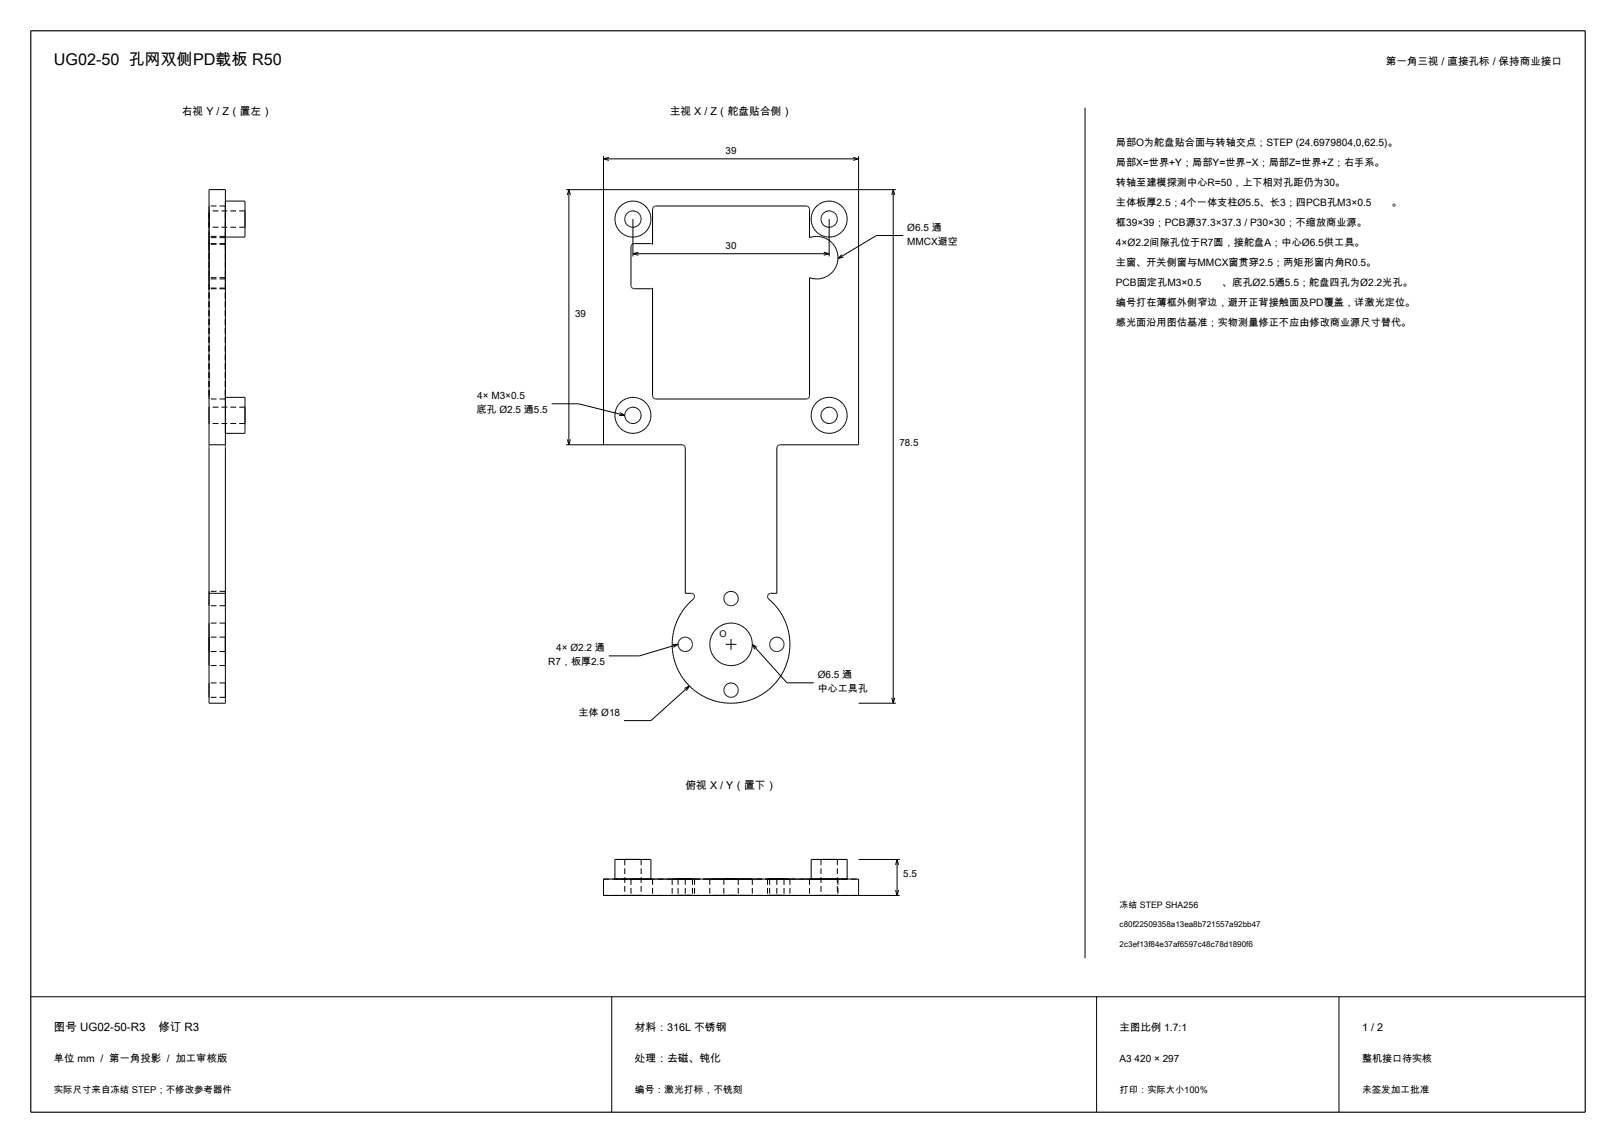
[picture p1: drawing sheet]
<svg xmlns="http://www.w3.org/2000/svg" width="420mm" height="297mm" viewBox="0 0 420 297" stroke-linecap="round" stroke-linejoin="round" font-family="sans-serif">
<path d="M8 8h404v281h-404z" fill="none" stroke="#000" stroke-width=".3"/>
<g fill="none" stroke="#000" stroke-width=".26">
<path d="M282 28v221M54.3 49.3h4.3v133.4h-4.3zM58.6 52.3h5.1v9.3h-5.1M147.1 49.3h85.7M147.9 49.3v66.3M147.9 49.3l-.4 1.4M147.9 49.3l.3 1.4M156.9 40.6v75M156.9 41.3h66.3M156.9 41.3l1.4 .4M158.3 40.9l-1.4 .4M164.5 56.9v9.7"/>
<path d="M169.8 53.8l.7-.3h39a.85 .85 0 0 1 .9 .9v7.4a5.5 5.5 0 0 1 7.4 5.2 5.5 5.5 0 0 1-7.4 5.2v30.6a.85 .85 0 0 1-.9 .9h-39a.85 .85 0 0 1-.9-.9v-27.9l-.5 .1h-4.3a.85 .85 0 0 1-.8-.8v-10a.85 .85 0 0 1 .8-.9h4.3l.5 .2v-9.1zM215.5 56.9v9.7M221.8 40.9l1.4 .4M223.2 40.6v75h-20.4a.85 .85 0 0 0-.9 .8v37.8h-1.6a.85 .85 0 0 0-.8 .5 .85 .85 0 0 0 .3 1 15.3 15.3 0 0 1 1.2 22.3 15.3 15.3 0 0 1-22.4-.3 15.3 15.3 0 0 1 1.8-22.3 .85 .85 0 0 0-.7-1.2h-1.6v-37.8a.85 .85 0 0 0-.9-.8h-30.1M223.2 41.3l-1.4 .4M232.1 49.3v133.4M232.1 49.3l-.3 1.4M232.1 49.3l.4 1.4M164.5 65.9h51M164.5 65.9l1.4 .4M165.9 65.5l-1.4 .4M214.1 65.5l1.4 .4"/>
<path d="M215.5 65.9l-1.4 .4M218.8 66.1l-1 1.1M219.2 66.8l-1.4 .4M234.8 61.2h-7l-10 6M54.3 115.6h4.3M58.6 103.3h5.1v9.3h-5.1M143.4 104.9h7l12 3M147.5 114.2l.4 1.4M148.2 114.2l-.3 1.4M161.1 107.2l1.3 .7M162.4 107.9l-1.5 .1M54.3 154.2h4.3"/>
<path d="M176.2 167.4l-10 3h-8M176.2 167.4l-1.4 .1M176.2 167.4l-1.2 .8M179.2 178.2l-10 9h-7M179.2 178.2l-1.3 .7M179.2 178.2l-.8 1.3M188.6 167.4h2.8M190 166v2.8M195.5 167.4l9 10h7M195.5 167.4l.7 1.3M195.5 167.4l1.3 .8M223.2 182.7h9.6"/>
<path d="M231.8 181.3l.3 1.4M232.5 181.3l-.4 1.4M159.8 228.4v-5.1h9.4v5.1M210.8 228.4v-5.1h9.4v5.1M223.2 232.7v-4.3h-66.3v4.3h77M223.2 223.3h10.7M232.8 231.3l.3 1.4M233.1 223.3v9.4M233.1 223.3l-.3 1.4M233.1 223.3l.4 1.4M233.5 231.3l-.4 1.4M8 259h404"/>
<path d="M159 259v30M285 259v30M348 259v30"/>
<circle cx="164.5" cy="56.9" r="2.13"/>
<circle cx="215.5" cy="56.9" r="2.12"/>
<circle cx="164.5" cy="107.9" r="2.13"/>
<circle cx="215.5" cy="107.9" r="2.13"/>
<circle cx="190" cy="155.5" r="1.87"/>
<circle cx="178.1" cy="167.4" r="1.87"/>
<circle cx="190" cy="167.4" r="5.5"/>
<circle cx="190" cy="179.3" r="1.87"/>
<circle cx="201.9" cy="167.4" r="1.87"/>
</g>
<g fill="none" stroke="#000" stroke-width=".26" stroke-dasharray="1.5 .8" stroke-linecap="butt">
<path d="M54.3 54.4v-.1M54.3 54.3v-.1M54.3 54.2v-.1M54.3 54.1v-.1M54.3 54v-.1M54.3 53.9v-.1M54.3 53.8v-.1M54.3 53.7v-.1M54.3 53.6v-.1M54.3 54.8v.1M54.3 54.9v.1M54.3 55v.3"/>
<path d="M54.3 55.3v.3M54.3 55.6v.4M54.3 56v.5M54.3 56.5v.4M54.3 56.9v.5M54.3 57.4v.4M54.3 57.8v.4M54.3 58.2v.4M54.3 58.6v.2M54.3 58.8v.2M54.3 59v.1M58.6 52.3v.1"/>
<path d="M58.6 52.4v.3M58.6 52.7v.6M58.6 53.3v.7M58.6 54v.9M58.6 54.9v1M58.6 55.9v1M58.6 56.9v1.1M58.6 58v1M58.6 59v.8M58.6 59.8v.8M58.6 54.4v-.1M58.6 54.3v-.1"/>
<path d="M58.6 54.2v-.1M58.6 54.1v-.1M58.6 54v-.1M58.6 53.9v-.1M58.6 53.8v-.1M58.6 53.7v-.1M58.6 53.6v-.1M58.6 53.5h-4.3M63.7 54.8v.1M63.7 54.9v.1M63.7 55v.3M63.7 55.3v.3"/>
<path d="M63.7 55.6v.4M63.7 56v.5M63.7 56.5v.4M63.7 56.9v.5M63.7 57.4v.4M63.7 57.8v.4M63.7 58.2v.4M63.7 58.6v.2M63.7 58.8v.2M63.7 59v.1M63.7 54.8h-9.4M63.7 59.1h-9.4"/>
<path d="M159.8 56.9v.5M159.8 56.5v.4M159.8 57.4l.1 .4M159.9 56.1l-.1 .4M159.9 57.8l.1 .4M160 55.6l-.1 .5M160 58.2l.1 .4M160.1 55.2l-.1 .4M160.1 58.6l.2 .4M160.3 54.8l-.2 .4M160.3 59l.2 .4M160.5 54.5l-.2 .3"/>
<path d="M160.5 59.4l.3 .3M160.8 54.1l-.3 .4M160.8 59.7l.2 .4M161 53.8l-.2 .3M161.4 53.5l-.4 .3M161.7 53.2l-.3 .3M162 53l-.3 .2M162.4 52.7l-.4 .3M162.8 52.6l-.4 .1M163.2 52.4l-.4 .2M163.6 52.3l-.4 .1M164.1 52.3h-.5"/>
<path d="M164.5 52.3h-.4M164.9 52.3h-.4M165.4 52.3h-.5M165.8 52.4l-.4-.1M166.2 52.6l-.4-.2M166.6 52.7l-.4-.1M167 53l-.4-.3M167.3 53.2l-.3-.2M167.6 53.5l-.3-.3M168 53.8l-.4-.3M168.2 59.7l.3-.3M168.2 54.1l-.2-.3"/>
<path d="M168.5 59.4l.2-.4M168.5 54.5l-.3-.4M168.7 59l.2-.4M168.7 54.8l-.2-.3M168.9 58.6l.1-.4M168.9 55.2l-.2-.4M169 58.2l.1-.4M169 55.6l-.1-.4M169.1 57.8l.1-.4M169.1 56.1l-.1-.5M169.2 57.4v-.5M169.2 56.5l-.1-.4"/>
<path d="M169.2 56.9v-.4M210.8 56.9v.5M210.8 56.5v.4M210.8 57.4l.1 .4M210.9 56.1l-.1 .4M210.9 57.8l.1 .4M211 55.6l-.1 .5M211 58.2l.1 .4M211.1 55.2l-.1 .4M211.1 58.6l.2 .4M211.3 54.8l-.2 .4M211.3 59l.2 .4"/>
<path d="M211.5 54.5l-.2 .3M211.5 59.4l.3 .3M211.8 54.1l-.3 .4M211.8 59.7l.2 .4M212 53.8l-.2 .3M212.4 53.5l-.4 .3M212.7 53.2l-.3 .3M213 53l-.3 .2M213.4 52.7l-.4 .3M213.8 52.6l-.4 .1M214.2 52.4l-.4 .2M214.6 52.3l-.4 .1"/>
<path d="M215.1 52.3h-.5M215.5 52.3h-.4M215.9 52.3h-.4M216.4 52.3h-.5M216.8 52.4l-.4-.1M217.2 52.6l-.4-.2M217.6 52.7l-.4-.1M218 53l-.4-.3M218.3 53.2l-.3-.2M218.6 53.5l-.3-.3M219 53.8l-.4-.3M219.2 59.7l.3-.3"/>
<path d="M219.2 54.1l-.2-.3M219.5 59.4l.2-.4M219.5 54.5l-.3-.4M219.7 59l.2-.4M219.7 54.8l-.2-.3M219.9 58.6l.1-.4M219.9 55.2l-.2-.4M220 58.2l.1-.4M220 55.6l-.1-.4M220.1 57.8l.1-.4M220.1 56.1l-.1-.5M220.2 57.4v-.5"/>
<path d="M220.2 56.5l-.1-.4M220.2 56.9v-.4M54.3 61.8v-7.4M54.3 72.2v.1M54.3 72.3v.1M54.3 72.4v.1M54.3 72.5v-.2M54.3 72.3v-.4M54.3 71.9v-.6M54.3 71.3v-.9M54.3 70.4v-1M54.3 69.4v-1.2"/>
<path d="M54.3 68.2v-1.2M54.3 67v-1.3M54.3 65.7v-1.1M54.3 64.6v-1.1M54.3 63.5v-.9M54.3 62.6v-.6M54.3 62v-.4M54.3 61.6v-.2M54.3 61.4v.1M54.3 61.5v.1M54.3 61.6v.1M54.3 61.7v.1"/>
<path d="M54.3 63.5v-9.1M54.3 63.5v-.1M54.3 63.4v-.1M54.3 63.3v.1M54.3 63.4v.1M54.3 63.5v.1M54.3 63.6v.1M54.3 63.7v.1M54.3 63.8v.1M54.3 63.9v.1M54.3 64v.1M54.3 64.1v.1"/>
<path d="M54.3 74.2v-10M54.3 75v-.1M54.3 74.2v.1M54.3 74.3v.1M54.3 74.4v.1M54.3 74.5v.1M54.3 74.6v.1M54.3 74.7v.1M54.3 74.8v.1M54.3 74.9v.1M58.6 60.6v.5M58.6 61.1v.4"/>
<path d="M58.6 61.5v.1M58.6 61.8v-7.4M58.6 72.2v.1M58.6 72.3v.1M58.6 72.4v.1M58.6 72.5v-.2M58.6 72.3v-.4M58.6 71.9v-.6M58.6 71.3v-.9M58.6 70.4v-1M58.6 69.4v-1.2M58.6 68.2v-1.2"/>
<path d="M58.6 67v-1.3M58.6 65.7v-1.1M58.6 64.6v-1.1M58.6 63.5v-.9M58.6 62.6v-.6M58.6 62v-.4M58.6 61.6v-.2M58.6 61.4v.1M58.6 61.6v.1M58.6 61.7v.1M58.6 75v-.1M58.6 74.2v.1"/>
<path d="M58.6 74.3v.1M58.6 74.4v.1M58.6 74.5v.1M58.6 74.6v.1M58.6 74.7v.1M58.6 74.8v.1M58.6 74.9v.1M58.6 74.2v-10M58.6 63.3v.1M58.6 63.4v.1M58.6 63.5v.1M58.6 63.6v.1"/>
<path d="M58.6 63.7v.1M58.6 63.8v.1M58.6 63.9v.1M58.6 64v.1M58.6 64.1v.1M58.6 63.5v-.1M58.6 63.4v-.1M58.6 63.5v-9.1M58.6 61.8h-4.3M58.6 72.2h-4.3M58.6 63.5h-4.3M58.6 63.3h-4.3"/>
<path d="M58.6 74.9h-4.3M58.6 75h-4.3M58.6 61.4h-4.3M58.6 72.5h-4.3M161 60.1l.4 .3M161.4 60.4l.3 .3M161.7 60.7l.3 .2M162 60.9l.4 .2M162.4 61.1l.4 .2M162.8 61.3l.4 .1M163.2 61.4l.4 .1M163.6 61.5l.5 .1"/>
<path d="M164.1 61.6h.4M164.5 61.6h.4M164.9 61.6l.5-.1M165.4 61.5l.4-.1M165.8 61.4l.4-.1M166.2 61.3l.4-.2M166.6 61.1l.4-.2M167 60.9l.3-.2M167.3 60.7l.3-.3M167.6 60.4l.4-.3M168 60.1l.2-.4M212 60.1l.4 .3"/>
<path d="M212.4 60.4l.3 .3M212.7 60.7l.3 .2M213 60.9l.4 .2M213.4 61.1l.4 .2M213.8 61.3l.4 .1M214.2 61.4l.4 .1M214.6 61.5l.5 .1M215.1 61.6h.4M215.5 61.6h.4M215.9 61.6l.5-.1M216.4 61.5l.4-.1M216.8 61.4l.4-.1"/>
<path d="M217.2 61.3l.4-.2M217.6 61.1l.4-.2M218 60.9l.3-.2M218.3 60.7l.3-.3M218.6 60.4l.4-.3M219 60.1l.2-.4M54.3 102.8v-30.6M54.3 103.7v-.1M54.3 103.6v-.1M54.3 103.5v-.1M54.3 103.4v-.1M54.3 103.3v-.1"/>
<path d="M54.3 103.2v-.1M54.3 103.1v-.1M54.3 103v-.1M54.3 102.9v-.1M54.3 102.8v-27.9M54.3 105.8v.1M54.3 105.9v.1M54.3 106v.3M54.3 106.3v.3M54.3 106.6v.4M54.3 107v.5M54.3 107.5v.4"/>
<path d="M54.3 107.9v.5M54.3 108.4v.4M54.3 108.8v.4M54.3 109.2v.4M54.3 109.6v.2M54.3 109.8v.2M54.3 110v.1M58.6 103.3v.1M58.6 103.4v.3M58.6 103.7v.6M58.6 104.3v.7M58.6 105v.9"/>
<path d="M58.6 105.9v1M58.6 106.9v1M58.6 107.9v1.1M58.6 109v1M58.6 110v.8M58.6 110.8v.8M58.6 111.6v.5M58.6 112.1v.4M58.6 112.5v.1M58.6 102.8v-30.6M58.6 103.7v-.1M58.6 103.6v-.1"/>
<path d="M58.6 103.5v-.1M58.6 103.4v-.1M58.6 103.3v-.1M58.6 103.2v-.1M58.6 103.1v-.1M58.6 103v-.1M58.6 102.9v-.1M58.6 102.8v-27.9M58.6 103.7h-4.3M63.7 105.8v.1M63.7 105.9v.1M63.7 106v.3"/>
<path d="M63.7 106.3v.3M63.7 106.6v.4M63.7 107v.5M63.7 107.5v.4M63.7 107.9v.5M63.7 108.4v.4M63.7 108.8v.4M63.7 109.2v.4M63.7 109.6v.2M63.7 109.8v.2M63.7 110v.1M63.7 105.8h-9.4"/>
<path d="M63.7 110.1h-9.4M159.8 107.9v.5M159.8 107.5v.4M159.8 108.4l.1 .4M159.9 107.1l-.1 .4M159.9 108.8l.1 .4M160 106.6l-.1 .5M160 109.2l.1 .4M160.1 106.2l-.1 .4M160.1 109.6l.2 .4M160.3 105.8l-.2 .4M160.3 110l.2 .4"/>
<path d="M160.5 105.5l-.2 .3M160.5 110.4l.3 .3M160.8 105.1l-.3 .4M160.8 110.7l.2 .4M161 104.8l-.2 .3M161 111.1l.4 .3M161.4 104.5l-.4 .3M161.4 111.4l.3 .3M161.7 104.2l-.3 .3M161.7 111.7l.3 .2M162 104l-.3 .2M162 111.9l.4 .2"/>
<path d="M162.4 103.7l-.4 .3M162.4 112.1l.4 .2M162.8 103.6l-.4 .1M162.8 112.3l.4 .1M163.2 103.4l-.4 .2M163.2 112.4l.4 .1M163.6 103.3l-.4 .1M163.6 112.5l.5 .1M164.1 103.3h-.5M164.1 112.6h.4M164.5 103.3h-.4M164.5 112.6h.4"/>
<path d="M164.9 112.6l.5-.1M164.9 103.3h-.4M165.4 112.5l.4-.1M165.4 103.3h-.5M165.8 112.4l.4-.1M165.8 103.4l-.4-.1M166.2 112.3l.4-.2M166.2 103.6l-.4-.2M166.6 112.1l.4-.2M166.6 103.7l-.4-.1M167 111.9l.3-.2M167 104l-.4-.3"/>
<path d="M167.3 111.7l.3-.3M167.3 104.2l-.3-.2M167.6 111.4l.4-.3M167.6 104.5l-.3-.3M168 111.1l.2-.4M168 104.8l-.4-.3M168.2 110.7l.3-.3M168.2 105.1l-.2-.3M168.5 110.4l.2-.4M168.5 105.5l-.3-.4M168.7 110l.2-.4M168.7 105.8l-.2-.3"/>
<path d="M168.9 109.6l.1-.4M168.9 106.2l-.2-.4M169 109.2l.1-.4M169 106.6l-.1-.4M169.1 108.8l.1-.4M169.1 107.1l-.1-.5M169.2 108.4v-.5M169.2 107.5l-.1-.4M169.2 107.9v-.4M210.8 107.9v.5M210.8 107.5v.4M210.8 108.4l.1 .4"/>
<path d="M210.9 107.1l-.1 .4M210.9 108.8l.1 .4M211 106.6l-.1 .5M211 109.2l.1 .4M211.1 106.2l-.1 .4M211.1 109.6l.2 .4M211.3 105.8l-.2 .4M211.3 110l.2 .4M211.5 105.5l-.2 .3M211.5 110.4l.3 .3M211.8 105.1l-.3 .4M211.8 110.7l.2 .4"/>
<path d="M212 104.8l-.2 .3M212 111.1l.4 .3M212.4 104.5l-.4 .3M212.4 111.4l.3 .3M212.7 104.2l-.3 .3M212.7 111.7l.3 .2M213 104l-.3 .2M213 111.9l.4 .2M213.4 103.7l-.4 .3M213.4 112.1l.4 .2M213.8 103.6l-.4 .1M213.8 112.3l.4 .1"/>
<path d="M214.2 103.4l-.4 .2M214.2 112.4l.4 .1M214.6 103.3l-.4 .1M214.6 112.5l.5 .1M215.1 103.3h-.5M215.1 112.6h.4M215.5 103.3h-.4M215.5 112.6h.4M215.9 112.6l.5-.1M215.9 103.3h-.4M216.4 112.5l.4-.1M216.4 103.3h-.5"/>
<path d="M216.8 112.4l.4-.1M216.8 103.4l-.4-.1M217.2 112.3l.4-.2M217.2 103.6l-.4-.2M217.6 112.1l.4-.2M217.6 103.7l-.4-.1M218 111.9l.3-.2M218 104l-.4-.3M218.3 111.7l.3-.3M218.3 104.2l-.3-.2M218.6 111.4l.4-.3M218.6 104.5l-.3-.3"/>
<path d="M219 111.1l.2-.4M219 104.8l-.4-.3M219.2 110.7l.3-.3M219.2 105.1l-.2-.3M219.5 110.4l.2-.4M219.5 105.5l-.3-.4M219.7 110l.2-.4M219.7 105.8l-.2-.3M219.9 109.6l.1-.4M219.9 106.2l-.2-.4M220 109.2l.1-.4M220 106.6l-.1-.4"/>
<path d="M220.1 108.8l.1-.4M220.1 107.1l-.1-.5M220.2 108.4v-.5M220.2 107.5l-.1-.4M220.2 107.9v-.4M54.3 153.7v.1M54.3 153.8v.3M54.3 154.1v.3M54.3 154.4v.3M54.3 154.7v.4M54.3 155.1v.4M54.3 155.5v.4"/>
<path d="M54.3 155.9v.4M54.3 156.3v.4M54.3 156.7v.3M54.3 157v.2M54.3 157.2v.1M54.3 157.3v.1M58.6 153.7v.1M58.6 153.8v.3M58.6 154.1v.3M58.6 154.4v.3M58.6 154.7v.4M58.6 155.1v.4"/>
<path d="M58.6 155.5v.4M58.6 155.9v.4M58.6 156.3v.4M58.6 156.7v.3M58.6 157v.2M58.6 157.2v.1M58.6 157.3v.1M58.6 153.7h-4.3M58.6 157.4h-4.3M54.3 165.6v.1M54.3 165.7v.3M54.3 166v.3"/>
<path d="M54.3 166.3v.3M54.3 166.6v.4M54.3 167v.4M54.3 167.4v.4M54.3 167.8v.4M54.3 168.2v.4M54.3 168.6v.3M54.3 168.9v.2M54.3 169.1v.1M54.3 169.2v.1M54.3 177.5v.1M54.3 177.6v.3"/>
<path d="M54.3 177.9v.3M54.3 178.2v.3M54.3 178.5v.4M54.3 178.9v.4M54.3 179.3v.4M54.3 179.7v.4M54.3 161.9v.1M54.3 162v.4M54.3 162.4v.7M54.3 163.1v.9M54.3 164v1M54.3 165v1.2"/>
<path d="M54.3 166.2v1.2M54.3 167.4v1.3M54.3 168.7v1.1M54.3 169.8v1.1M54.3 170.9v.8M54.3 171.7v.7M54.3 172.4v.4M54.3 172.8v.2M58.6 165.6v.1M58.6 165.7v.3M58.6 166v.3M58.6 166.3v.3"/>
<path d="M58.6 166.6v.4M58.6 167v.4M58.6 167.4v.4M58.6 167.8v.4M58.6 168.2v.4M58.6 168.6v.3M58.6 168.9v.2M58.6 169.1v.1M58.6 169.2v.1M58.6 177.5v.1M58.6 177.6v.3M58.6 177.9v.3"/>
<path d="M58.6 178.2v.3M58.6 178.5v.4M58.6 178.9v.4M58.6 179.3v.4M58.6 179.7v.4M58.6 161.9v.1M58.6 162v.4M58.6 162.4v.7M58.6 163.1v.9M58.6 164v1M58.6 165v1.2M58.6 166.2v1.2"/>
<path d="M58.6 167.4v1.3M58.6 168.7v1.1M58.6 169.8v1.1M58.6 170.9v.8M58.6 171.7v.7M58.6 172.4v.4M58.6 172.8v.2M58.6 165.6h-4.3M58.6 177.5h-4.3M58.6 161.9h-4.3M58.6 169.3h-4.3M58.6 173h-4.3"/>
<path d="M54.3 180.1v.4M54.3 180.5v.3M54.3 180.8v.2M54.3 181v.1M54.3 181.1v.1M58.6 180.1v.4M58.6 180.5v.3M58.6 180.8v.2M58.6 181v.1M58.6 181.1v.1M58.6 181.2h-4.3M156.9 228.4h20.3"/>
<path d="M156.9 232.7h20.3M159.8 228.4h.1M159.8 223.3h.1M159.9 228.4h-.1M159.9 228.4h.4M159.9 223.3h.4M160.1 228.4h-.2M160.3 228.4h-.2M160.3 228.4h.5M160.3 223.3h.5M160.5 228.4h-.2M160.8 228.4h-.3"/>
<path d="M160.8 228.4h.8M160.8 223.3h.8M161.2 228.4h-.4M161.6 228.4h-.4M161.6 228.4h.9M161.6 223.3h.9M162 228.4h-.4M162.4 223.3v9.4M162.4 232.7h.2M162.4 223.3h.2M162.5 228.4h-.5M162.5 228.4h1"/>
<path d="M162.5 223.3h1M162.5 232.7h-.1M162.5 223.3h-.1M162.6 232.7h-.1M162.6 232.7h.2M162.6 223.3h-.1M162.6 223.3h.2M162.7 232.7h-.1M162.7 223.3h-.1M162.8 232.7h-.1M162.8 232.7h.4M162.8 223.3h-.1"/>
<path d="M162.8 223.3h.4M163 228.4h-.5M163 232.7h-.2M163 223.3h-.2M163.2 232.7h-.2M163.2 232.7h.4M163.2 223.3h-.2M163.2 223.3h.4M163.4 232.7h-.2M163.4 223.3h-.2M163.5 228.4h-.5M163.5 228.4h1"/>
<path d="M163.5 223.3h1M163.6 232.7h-.2M163.6 232.7h.4M163.6 223.3h-.2M163.6 223.3h.4M163.8 232.7h-.2M163.8 223.3h-.2M164 228.4h-.5M164 228.4v4.3M164 232.7h-.2M164 232.7h.5M164 223.3h-.2"/>
<path d="M164 223.3h.5M164 228.4h.1M164.1 232.7h-.1M164.1 228.4h.1M164.2 232.7h-.1M164.2 228.4h.1M164.3 232.7h-.3M164.3 223.3h-.3M164.3 228.4h.1M164.3 232.7h-.1M164.4 228.4h.1M164.4 232.7h-.1"/>
<path d="M164.5 228.4h.1M164.5 232.7h-.1M164.5 228.4h-.5M164.5 228.4h1M164.5 223.3h1M164.5 232.7h-.2M164.5 232.7h.5M164.5 223.3h-.2M164.5 223.3h.5M164.6 228.4h.1M164.6 232.7h-.1M164.7 232.7h-.1"/>
<path d="M164.7 232.7h-.2M164.7 223.3h-.2M164.7 228.4h.1M164.8 232.7h-.1M165 232.7h.4M165 232.7h-.3M165 223.3h.4M165 223.3h-.3M165 228.4h-.5M165.2 232.7h-.2M165.2 223.3h-.2M165.4 232.7h.4"/>
<path d="M165.4 232.7h-.2M165.4 223.3h.4M165.4 223.3h-.2M165.5 228.4h1M165.5 228.4h-.5M165.5 223.3h1M165.6 232.7h-.2M165.6 223.3h-.2M165.8 232.7h.4M165.8 232.7h-.2M165.8 223.3h.4M165.8 223.3h-.2"/>
<path d="M166 232.7h-.2M166 223.3h-.2M166 228.4h-.5M166.2 232.7h.2M166.2 232.7h-.2M166.2 223.3h.2M166.2 223.3h-.2M166.3 232.7h-.1M166.3 223.3h-.1M166.4 232.7h.2M166.4 232.7h-.1M166.4 223.3h.2"/>
<path d="M166.4 223.3h-.1M166.5 232.7h-.1M166.5 223.3h-.1M166.5 228.4h.9M166.5 228.4h-.5M166.5 223.3h.9M166.6 232.7h-.1M166.6 223.3h-.1M166.6 223.3v9.4M167 228.4h-.5M167.4 228.4h.8M167.4 228.4h-.4"/>
<path d="M167.4 223.3h.8M167.8 228.4h-.4M168.2 228.4h.5M168.2 228.4h-.4M168.2 223.3h.5M168.5 228.4h-.3M168.7 228.4h.4M168.7 228.4h-.2M168.7 223.3h.4M168.9 228.4h-.2M169.1 228.4h.1M169.1 228.4h-.2"/>
<path d="M169.1 223.3h.1M169.1 228.4h-4.3M169.1 232.7h-4.3M169.2 232.7h-.1M169.2 228.4h-.1M169.2 228.4h.1M169.3 232.7h-.1M169.3 228.4h.1M169.4 232.7h-.1M169.4 228.4h.1M169.5 232.7h-.1M169.5 228.4h.1"/>
<path d="M169.6 232.7h-.1M169.6 228.4v4.3M169.6 228.4h.1M169.7 232.7h-.1M169.7 228.4h.1M169.8 232.7h-.1M169.8 228.4h.1M169.9 228.4h.1M169.9 232.7h-.1M170 228.4h.1M170 232.7h-.1M170.1 228.4h.1"/>
<path d="M170.1 232.7h-.1M170.2 228.4h.1M170.2 232.7h-.1M170.3 228.4h.1M170.3 232.7h-.1M170.4 228.4h.1M170.4 232.7h-.1M170.5 232.7h-.1M174.7 228.4h.4M174.7 232.7h.4M174.7 228.4v4.3M174.8 228.4h-.1"/>
<path d="M174.8 232.7h-.1M175 228.4h-.2M175 232.7h-.2M175.1 228.4h1.1M175.1 232.7h1.1M175.2 228.4h-.2M175.2 232.7h-.2M175.4 228.4h-.2M175.4 232.7h-.2M175.8 228.4h-.4M175.8 232.7h-.4M176.1 228.4h-.3"/>
<path d="M176.1 232.7h-.3M176.2 228.4h1.8M176.2 232.7h1.8M176.2 228.4h.1M176.2 232.7h.1M176.2 228.4v4.3M176.3 228.4h-.1M176.3 228.4h.1M176.3 232.7h-.1M176.3 232.7h.1M176.4 228.4h-.1M176.4 228.4h.2"/>
<path d="M176.4 232.7h-.1M176.4 232.7h.2M176.5 228.4h-.1M176.5 232.7h-.1M176.6 228.4h-.5M176.6 232.7h-.5M176.6 228.4h-.1M176.6 228.4h.3M176.6 232.7h-.1M176.6 232.7h.3M176.8 228.4h-.2M176.8 232.7h-.2"/>
<path d="M176.9 228.4h-.1M176.9 228.4h.4M176.9 232.7h-.1M176.9 232.7h.4M177.1 228.4h-.5M177.1 232.7h-.5M177.1 228.4h-.2M177.1 232.7h-.2M177.3 228.4h-.2M177.3 228.4h.4M177.3 232.7h-.2M177.3 232.7h.4"/>
<path d="M177.3 228.4h-.1M177.3 232.7h-.1M177.4 228.4h-.1M177.4 232.7h-.1M177.5 228.4h-.2M177.5 232.7h-.2M177.5 228.4h-.1M177.5 232.7h-.1M177.6 228.4h-.5M177.6 232.7h-.5M177.6 228.4h-.1M177.6 232.7h-.1"/>
<path d="M177.7 228.4h-.2M177.7 228.4h.4M177.7 232.7h-.2M177.7 232.7h.4M177.7 228.4h-.1M177.7 232.7h-.1M177.8 228.4h-.1M177.8 232.7h-.1M177.9 228.4h-.1M177.9 232.7h-.1M177.9 228.4h-.2M177.9 232.7h-.2"/>
<path d="M178 228.4h-.1M178 232.7h-.1M178 228.4h2.5M178 232.7h2.5M178.1 228.4h-.1M178.1 232.7h-.1M178.1 228.4h1.6M178.1 228.4h-.2M178.1 228.4h.4M178.1 228.4v4.3M178.1 232.7h1.6M178.1 232.7h-.2"/>
<path d="M178.1 232.7h.4M178.2 228.4h-.6M178.2 232.7h-.6M178.3 228.4h-.2M178.3 232.7h-.2M178.5 228.4h.4M178.5 228.4h-.2M178.5 232.7h.4M178.5 232.7h-.2M178.7 228.4h-.2M178.7 232.7h-.2M178.8 228.4h-.6"/>
<path d="M178.8 232.7h-.6M178.9 228.4h.4M178.9 228.4h-.2M178.9 232.7h.4M178.9 232.7h-.2M179.1 228.4h-.2M179.1 232.7h-.2M179.3 228.4h.3M179.3 228.4h-.2M179.3 232.7h.3M179.3 232.7h-.2M179.4 228.4h-.1"/>
<path d="M179.4 232.7h-.1M179.5 228.4h-.7M179.5 232.7h-.7M179.6 228.4h.2M179.6 228.4h-.2M179.6 232.7h.2M179.6 232.7h-.2M179.7 228.4h.1M179.7 232.7h.1M179.7 228.4h-.1M179.7 232.7h-.1M179.8 228.4h.1"/>
<path d="M179.8 232.7h.1M179.8 228.4h-.1M179.8 232.7h-.1M179.9 228.4h-.1M179.9 232.7h-.1M179.9 228.4h.1M179.9 232.7h.1M180 228.4h-.1M180 232.7h-.1M180 228.4v4.3M180 228.4h.1M180 232.7h.1"/>
<path d="M180.1 228.4h.1M180.1 232.7h.1M180.2 228.4h.1M180.2 232.7h.1M180.2 228.4h-.7M180.2 232.7h-.7M180.3 228.4h-.1M180.3 232.7h-.1M180.3 228.4h.1M180.3 232.7h.1M180.4 228.4h-.1M180.4 232.7h-.1"/>
<path d="M180.4 228.4h.1M180.4 232.7h.1M180.5 228.4h-.1M180.5 232.7h-.1M180.5 228.4h2.9M180.5 232.7h2.9M180.5 228.4v4.3M183.4 228.4h3.2M183.4 232.7h3.2M184.5 228.4h.1M184.5 232.7h.1M184.5 228.4v4.3"/>
<path d="M184.6 228.4h-.1M184.6 228.4h.4M184.6 232.7h-.1M184.6 232.7h.4M184.8 228.4h-.2M184.8 232.7h-.2M185 228.4h-.2M185 228.4h.7M185 232.7h-.2M185 232.7h.7M185.3 228.4h-.3M185.3 232.7h-.3"/>
<path d="M185.7 228.4h-.4M185.7 228.4h.9M185.7 232.7h-.4M185.7 232.7h.9M186.1 228.4h-.4M186.1 232.7h-.4M186.6 228.4h-.5M186.6 228.4h1M186.6 232.7h-.5M186.6 232.7h1M186.6 228.4h3.4M186.6 232.7h3.4"/>
<path d="M187.1 228.4h-.5M187.1 232.7h-.5M187.6 228.4h-.5M187.6 228.4h1.2M187.6 232.7h-.5M187.6 232.7h1.2M188.1 228.4h.1M188.1 232.7h.1M188.1 228.4v4.3M188.2 228.4h-.6M188.2 232.7h-.6M188.2 228.4h-.1"/>
<path d="M188.2 228.4h.1M188.2 232.7h-.1M188.2 232.7h.1M188.3 228.4h-.1M188.3 228.4h.2M188.3 232.7h-.1M188.3 232.7h.2M188.4 228.4h-.1M188.4 232.7h-.1M188.5 228.4h-.1M188.5 228.4h.3M188.5 232.7h-.1"/>
<path d="M188.5 232.7h.3M188.7 228.4h-.2M188.7 232.7h-.2M188.8 228.4h-.6M188.8 228.4h1.2M188.8 232.7h-.6M188.8 232.7h1.2M188.8 228.4h-.1M188.8 228.4h.4M188.8 232.7h-.1M188.8 232.7h.4M189 228.4h-.2"/>
<path d="M189 232.7h-.2M189.2 228.4h-.2M189.2 228.4h.4M189.2 232.7h-.2M189.2 232.7h.4M189.4 228.4h-.6M189.4 232.7h-.6M189.4 228.4h-.2M189.4 232.7h-.2M189.6 228.4h-.2M189.6 228.4h.4M189.6 232.7h-.2"/>
<path d="M189.6 232.7h.4M189.8 228.4h-.2M189.8 232.7h-.2M190 228.4h3.4M190 228.4h-.2M190 228.4h.4M190 228.4h-.6M190 228.4h1.2M190 232.7h3.4M190 232.7h-.2M190 232.7h.4M190 232.7h-.6"/>
<path d="M190 232.7h1.2M190.2 228.4h-.2M190.2 232.7h-.2M190.4 228.4h.4M190.4 228.4h-.2M190.4 232.7h.4M190.4 232.7h-.2M190.6 228.4h-.2M190.6 232.7h-.2M190.6 228.4h-.6M190.6 232.7h-.6M190.8 228.4h.4"/>
<path d="M190.8 228.4h-.2M190.8 232.7h.4M190.8 232.7h-.2M191 228.4h-.2M191 232.7h-.2M191.2 228.4h.3M191.2 228.4h-.2M191.2 232.7h.3M191.2 232.7h-.2M191.2 228.4h1.2M191.2 228.4h-.6M191.2 232.7h1.2"/>
<path d="M191.2 232.7h-.6M191.3 228.4h-.1M191.3 232.7h-.1M191.5 228.4h.2M191.5 228.4h-.2M191.5 232.7h.2M191.5 232.7h-.2M191.6 228.4h-.1M191.6 232.7h-.1M191.7 228.4h.1M191.7 228.4h-.1M191.7 232.7h.1"/>
<path d="M191.7 232.7h-.1M191.8 228.4h-.1M191.8 232.7h-.1M191.8 228.4h.1M191.8 232.7h.1M191.8 228.4h-.6M191.8 232.7h-.6M191.9 228.4h-.1M191.9 232.7h-.1M191.9 228.4v4.3M192.4 228.4h1M192.4 228.4h-.6"/>
<path d="M192.4 232.7h1M192.4 232.7h-.6M192.9 228.4h-.5M192.9 232.7h-.5M193.4 228.4h3.2M193.4 232.7h3.2M193.4 228.4h.9M193.4 228.4h-.5M193.4 232.7h.9M193.4 232.7h-.5M193.9 228.4h-.5M193.9 232.7h-.5"/>
<path d="M194.3 228.4h.7M194.3 228.4h-.4M194.3 232.7h.7M194.3 232.7h-.4M194.7 228.4h-.4M194.7 232.7h-.4M195 228.4h.4M195 228.4h-.3M195 232.7h.4M195 232.7h-.3M195.2 228.4h-.2M195.2 232.7h-.2"/>
<path d="M195.4 228.4h.1M195.4 228.4h-.2M195.4 232.7h.1M195.4 232.7h-.2M195.5 228.4h-.1M195.5 232.7h-.1M195.5 228.4v4.3M196.6 228.4h2.9M196.6 232.7h2.9M199.5 228.4v4.3M199.5 228.4h2.5M199.5 232.7h2.5"/>
<path d="M199.5 228.4h.1M199.5 232.7h.1M199.6 228.4h-.1M199.6 232.7h-.1M199.6 228.4h.1M199.6 232.7h.1M199.7 228.4h-.1M199.7 232.7h-.1M199.7 228.4h.1M199.7 232.7h.1M199.8 228.4h-.1M199.8 232.7h-.1"/>
<path d="M199.9 228.4h-.1M199.9 232.7h-.1M200 228.4h-.1M200 232.7h-.1M200 228.4h.1M200 232.7h.1M200 228.4v4.3M200.1 228.4h-.1M200.1 232.7h-.1M200.1 228.4h.1M200.1 232.7h.1M200.2 228.4h-.1"/>
<path d="M200.2 228.4h.2M200.2 232.7h-.1M200.2 232.7h.2M200.3 228.4h-.1M200.3 232.7h-.1M200.3 228.4h1.6M200.3 232.7h1.6M200.4 228.4h-.1M200.4 228.4h.3M200.4 232.7h-.1M200.4 232.7h.3M200.5 228.4h-.7"/>
<path d="M200.5 232.7h-.7M200.6 228.4h-.2M200.6 232.7h-.2M200.7 228.4h-.1M200.7 228.4h.4M200.7 232.7h-.1M200.7 232.7h.4M200.9 228.4h-.2M200.9 232.7h-.2M201.1 228.4h-.2M201.1 228.4h.4M201.1 232.7h-.2"/>
<path d="M201.1 232.7h.4M201.2 228.4h-.7M201.2 232.7h-.7M201.3 228.4h-.2M201.3 232.7h-.2M201.5 228.4h-.2M201.5 228.4h.4M201.5 232.7h-.2M201.5 232.7h.4M201.7 228.4h-.2M201.7 232.7h-.2M201.8 228.4h-.6"/>
<path d="M201.8 232.7h-.6M201.9 228.4h-.2M201.9 228.4h.4M201.9 228.4v4.3M201.9 232.7h-.2M201.9 232.7h.4M201.9 228.4h.1M201.9 232.7h.1M202 228.4h1.8M202 232.7h1.8M202 228.4h.1M202 232.7h.1"/>
<path d="M202.1 228.4h-.2M202.1 232.7h-.2M202.1 228.4h.1M202.1 232.7h.1M202.2 228.4h.1M202.2 232.7h.1M202.3 228.4h.1M202.3 232.7h.1M202.3 228.4h.4M202.3 228.4h-.2M202.3 232.7h.4M202.3 232.7h-.2"/>
<path d="M202.4 228.4h.1M202.4 232.7h.1M202.4 228.4h-.6M202.4 232.7h-.6M202.5 228.4h.1M202.5 232.7h.1M202.5 228.4h-.2M202.5 232.7h-.2M202.6 228.4h.1M202.6 232.7h.1M202.7 228.4h.1M202.7 232.7h.1"/>
<path d="M202.7 228.4h.4M202.7 228.4h-.2M202.7 232.7h.4M202.7 232.7h-.2M202.8 228.4h20.4M202.8 232.7h20.4M202.9 228.4h-.2M202.9 232.7h-.2M202.9 228.4h-.5M202.9 232.7h-.5M203.1 228.4h.3M203.1 228.4h-.2"/>
<path d="M203.1 232.7h.3M203.1 232.7h-.2M203.2 228.4h-.1M203.2 232.7h-.1M203.4 228.4h.2M203.4 228.4h-.2M203.4 232.7h.2M203.4 232.7h-.2M203.4 228.4h-.5M203.4 232.7h-.5M203.5 228.4h-.1M203.5 232.7h-.1"/>
<path d="M203.6 228.4h.1M203.6 228.4h-.1M203.6 232.7h.1M203.6 232.7h-.1M203.7 228.4h-.1M203.7 232.7h-.1M203.7 228.4h.1M203.7 232.7h.1M203.8 228.4h-.1M203.8 232.7h-.1M203.8 228.4v4.3M203.8 228.4h1.1"/>
<path d="M203.8 232.7h1.1M203.9 228.4h-.5M203.9 232.7h-.5M204.2 228.4h-.3M204.2 232.7h-.3M204.6 228.4h-.4M204.6 232.7h-.4M204.8 228.4h-.2M204.8 232.7h-.2M204.9 228.4h.4M204.9 232.7h.4M205 228.4h-.2"/>
<path d="M205 232.7h-.2M205.2 228.4h-.2M205.2 232.7h-.2M205.3 228.4h-.1M205.3 232.7h-.1M205.3 228.4v4.3M209.5 228.4h-39M209.5 232.7h-39M209.6 228.4h-.1M209.6 232.7h-.1M209.7 228.4h-.1M209.7 232.7h-.1"/>
<path d="M209.8 228.4h-.1M209.8 232.7h-.1M209.9 228.4h-.1M209.9 232.7h-.1M210 228.4h-.1M210 232.7h-.1M210.1 228.4h-.1M210.1 232.7h-.1M210.2 228.4h-.1M210.2 232.7h-.1M210.3 228.4h-.1M210.3 232.7h-.1"/>
<path d="M210.4 228.4h-.1M210.4 232.7h-.1M210.4 228.4h.7M210.4 228.4v4.3M210.4 232.7h.7M210.8 228.4h.1M210.8 223.3h.1M210.9 228.4h-.1M210.9 228.4h.4M210.9 223.3h.4M211.1 228.4h-.2M211.1 228.4h.8"/>
<path d="M211.1 232.7h.8M211.3 228.4h-.2M211.3 228.4h.5M211.3 223.3h.5M211.5 228.4h-.2M211.8 228.4h-.3M211.8 228.4h.8M211.8 223.3h.8M211.9 228.4h.7M211.9 232.7h.7M212.2 228.4h-.4M212.6 228.4h-.4"/>
<path d="M212.6 228.4h.9M212.6 223.3h.9M212.6 228.4h.8M212.6 232.7h.8M213 228.4h-.4M213.4 223.3v9.4M213.4 228.4h.7M213.4 232.7h.7M213.4 232.7h.2M213.4 223.3h.2M213.5 228.4h-.5M213.5 228.4h1"/>
<path d="M213.5 223.3h1M213.5 232.7h-.1M213.5 223.3h-.1M213.6 232.7h-.1M213.6 232.7h.2M213.6 223.3h-.1M213.6 223.3h.2M213.7 232.7h-.1M213.7 223.3h-.1M213.8 232.7h-.1M213.8 232.7h.4M213.8 223.3h-.1"/>
<path d="M213.8 223.3h.4M214 228.4h-.5M214 232.7h-.2M214 223.3h-.2M214.1 228.4h.7M214.1 232.7h.7M214.2 232.7h-.2M214.2 232.7h.4M214.2 223.3h-.2M214.2 223.3h.4M214.4 232.7h-.2M214.4 223.3h-.2"/>
<path d="M214.5 228.4h-.5M214.5 228.4h1M214.5 223.3h1M214.6 232.7h-.2M214.6 232.7h.4M214.6 223.3h-.2M214.6 223.3h.4M214.8 232.7h-.2M214.8 223.3h-.2M214.8 228.4h.6M214.8 232.7h.6M215 228.4h-.5"/>
<path d="M215 232.7h-.2M215 232.7h.5M215 223.3h-.2M215 223.3h.5M215.3 232.7h-.3M215.3 223.3h-.3M215.4 228.4h.6M215.4 232.7h.6M215.5 228.4h-.5M215.5 228.4h1M215.5 223.3h1M215.5 232.7h-.2"/>
<path d="M215.5 232.7h.5M215.5 223.3h-.2M215.5 223.3h.5M215.7 232.7h-.2M215.7 223.3h-.2M216 232.7h.4M216 232.7h-.3M216 223.3h.4M216 223.3h-.3M216 228.4h-.5M216 228.4h.6M216 232.7h.6"/>
<path d="M216.2 232.7h-.2M216.2 223.3h-.2M216.4 232.7h.4M216.4 232.7h-.2M216.4 223.3h.4M216.4 223.3h-.2M216.5 228.4h1M216.5 228.4h-.5M216.5 223.3h1M216.6 228.4h.4M216.6 232.7h.4M216.6 232.7h-.2"/>
<path d="M216.6 223.3h-.2M216.8 232.7h.4M216.8 232.7h-.2M216.8 223.3h.4M216.8 223.3h-.2M217 228.4h.3M217 232.7h.3M217 232.7h-.2M217 223.3h-.2M217 228.4h-.5M217.2 232.7h.2M217.2 232.7h-.2"/>
<path d="M217.2 223.3h.2M217.2 223.3h-.2M217.3 232.7h-.1M217.3 223.3h-.1M217.3 228.4h.3M217.3 232.7h.3M217.4 232.7h.2M217.4 232.7h-.1M217.4 223.3h.2M217.4 223.3h-.1M217.5 232.7h-.1M217.5 223.3h-.1"/>
<path d="M217.5 228.4h.9M217.5 228.4h-.5M217.5 223.3h.9M217.6 232.7h-.1M217.6 223.3h-.1M217.6 228.4h.1M217.6 232.7h.1M217.6 223.3v9.4M217.7 228.4h.1M217.7 232.7h.1M217.8 228.4v4.3M218 228.4h-.5"/>
<path d="M218.4 228.4h.8M218.4 228.4h-.4M218.4 223.3h.8M218.8 228.4h-.4M219.2 228.4h.5M219.2 228.4h-.4M219.2 223.3h.5M219.5 228.4h-.3M219.7 228.4h.4M219.7 228.4h-.2M219.7 223.3h.4M219.9 228.4h-.2"/>
<path d="M220.1 228.4h.1M220.1 228.4h-.2M220.1 223.3h.1M220.2 228.4h-.1"/>
</g>
<text font-size="4.2" x="14" y="17">UG02-50 孔网双侧PD载板 R50</text>
<g font-size="3">
<text x="14" y="268">图号 UG02-50-R3</text>
<text x="41.2" y="268">修订 R3</text>
</g>
<g font-size="2.8">
<text x="360.2" y="17">第一角三视 / 直接孔标 / 保持商业接口</text>
<text x="47.3" y="30">右视 Y / Z（置左）</text>
<text x="174.1" y="30">主视 X / Z（舵盘贴合侧）</text>
<text x="178.2" y="205">俯视 X / Y（置下）</text>
<text x="165" y="268">材料：316L 不锈钢</text>
<text x="354" y="268">1 / 2</text>
<text x="165" y="276">处理：去磁、钝化</text>
</g>
<g font-size="2.7">
<text x="291" y="268">主图比例 1.7:1</text>
<text x="14" y="276">单位 mm / 第一角投影 / 加工审核版</text>
</g>
<g font-size="2.6">
<text x="290" y="38">局部O为舵盘贴合面与转轴交点；STEP (24.6979804,0,62.5)。</text>
<text x="290" y="43.2">局部X=世界+Y；局部Y=世界−X；局部Z=世界+Z；右手系。</text>
<text x="290" y="48.4">转轴至建模探测中心R=50，上下相对孔距仍为30。</text>
<text x="290" y="53.6">主体板厚2.5；4个一体支柱Ø5.5、长3；四PCB孔M3×0.5</text>
<text x="361.8" y="53.6">。</text>
<text x="235.8" y="59.9">Ø6.5 通</text>
<text x="290" y="58.8">框39×39；PCB源37.3×37.3 / P30×30；不缩放商业源。</text>
<text x="235.8" y="63.5">MMCX避空</text>
<text x="290" y="64">4×Ø2.2间隙孔位于R7圆，接舵盘A；中心Ø6.5供工具。</text>
<text x="290" y="69.2">主窗、开关侧窗与MMCX窗贯穿2.5；两矩形窗内角R0.5。</text>
<text x="290" y="74.4">PCB固定孔M3×0.5</text>
<text x="317.6" y="74.4">、底孔Ø2.5通5.5；舵盘四孔为Ø2.2光孔。</text>
<text x="290" y="79.6">编号打在薄框外侧窄边，避开正背接触面及PD覆盖，详激光定位。</text>
<text x="290" y="84.8">感光面沿用图估基准；实物测量修正不应由修改商业源尺寸替代。</text>
<text x="123.9" y="107.3">底孔 Ø2.5 通5.5</text>
<text x="124" y="103.7">4× M3×0.5</text>
<text x="142.5" y="172.8">R7，板厚2.5</text>
<text x="144.6" y="169.2">4× Ø2.2 通</text>
<text x="212.5" y="176.2">Ø6.5 通</text>
<text x="212.5" y="179.8">中心工具孔</text>
<text x="150.3" y="186">主体 Ø18</text>
<text x="291" y="276">A3 420 × 297</text>
<text x="354" y="276">整机接口待实核</text>
</g>
<g font-size="2.5">
<text x="188.6" y="40.1">39</text>
<text x="188.6" y="64.7">30</text>
<text x="149.4" y="82.4">39</text>
<text x="233.7" y="116">78.5</text>
<text x="234.8" y="228">5.5</text>
<text x="14" y="284">实际尺寸来自冻结 STEP；不修改参考器件</text>
<text x="165" y="284">编号：激光打标，不铣刻</text>
<text x="354" y="284">未签发加工批准</text>
</g>
<g font-size="2.4">
<text x="187" y="165.4">O</text>
<text x="291" y="284">打印：实际大小100%</text>
</g>
<text font-size="2.3" x="291" y="236">冻结 STEP SHA256</text>
<g font-size="2.1">
<text x="291" y="241">c80f22509358a13ea8b721557a92bb47</text>
<text x="291" y="246">2c3ef13f84e37af6597c48c78d1890f6</text>
</g>
</svg>
